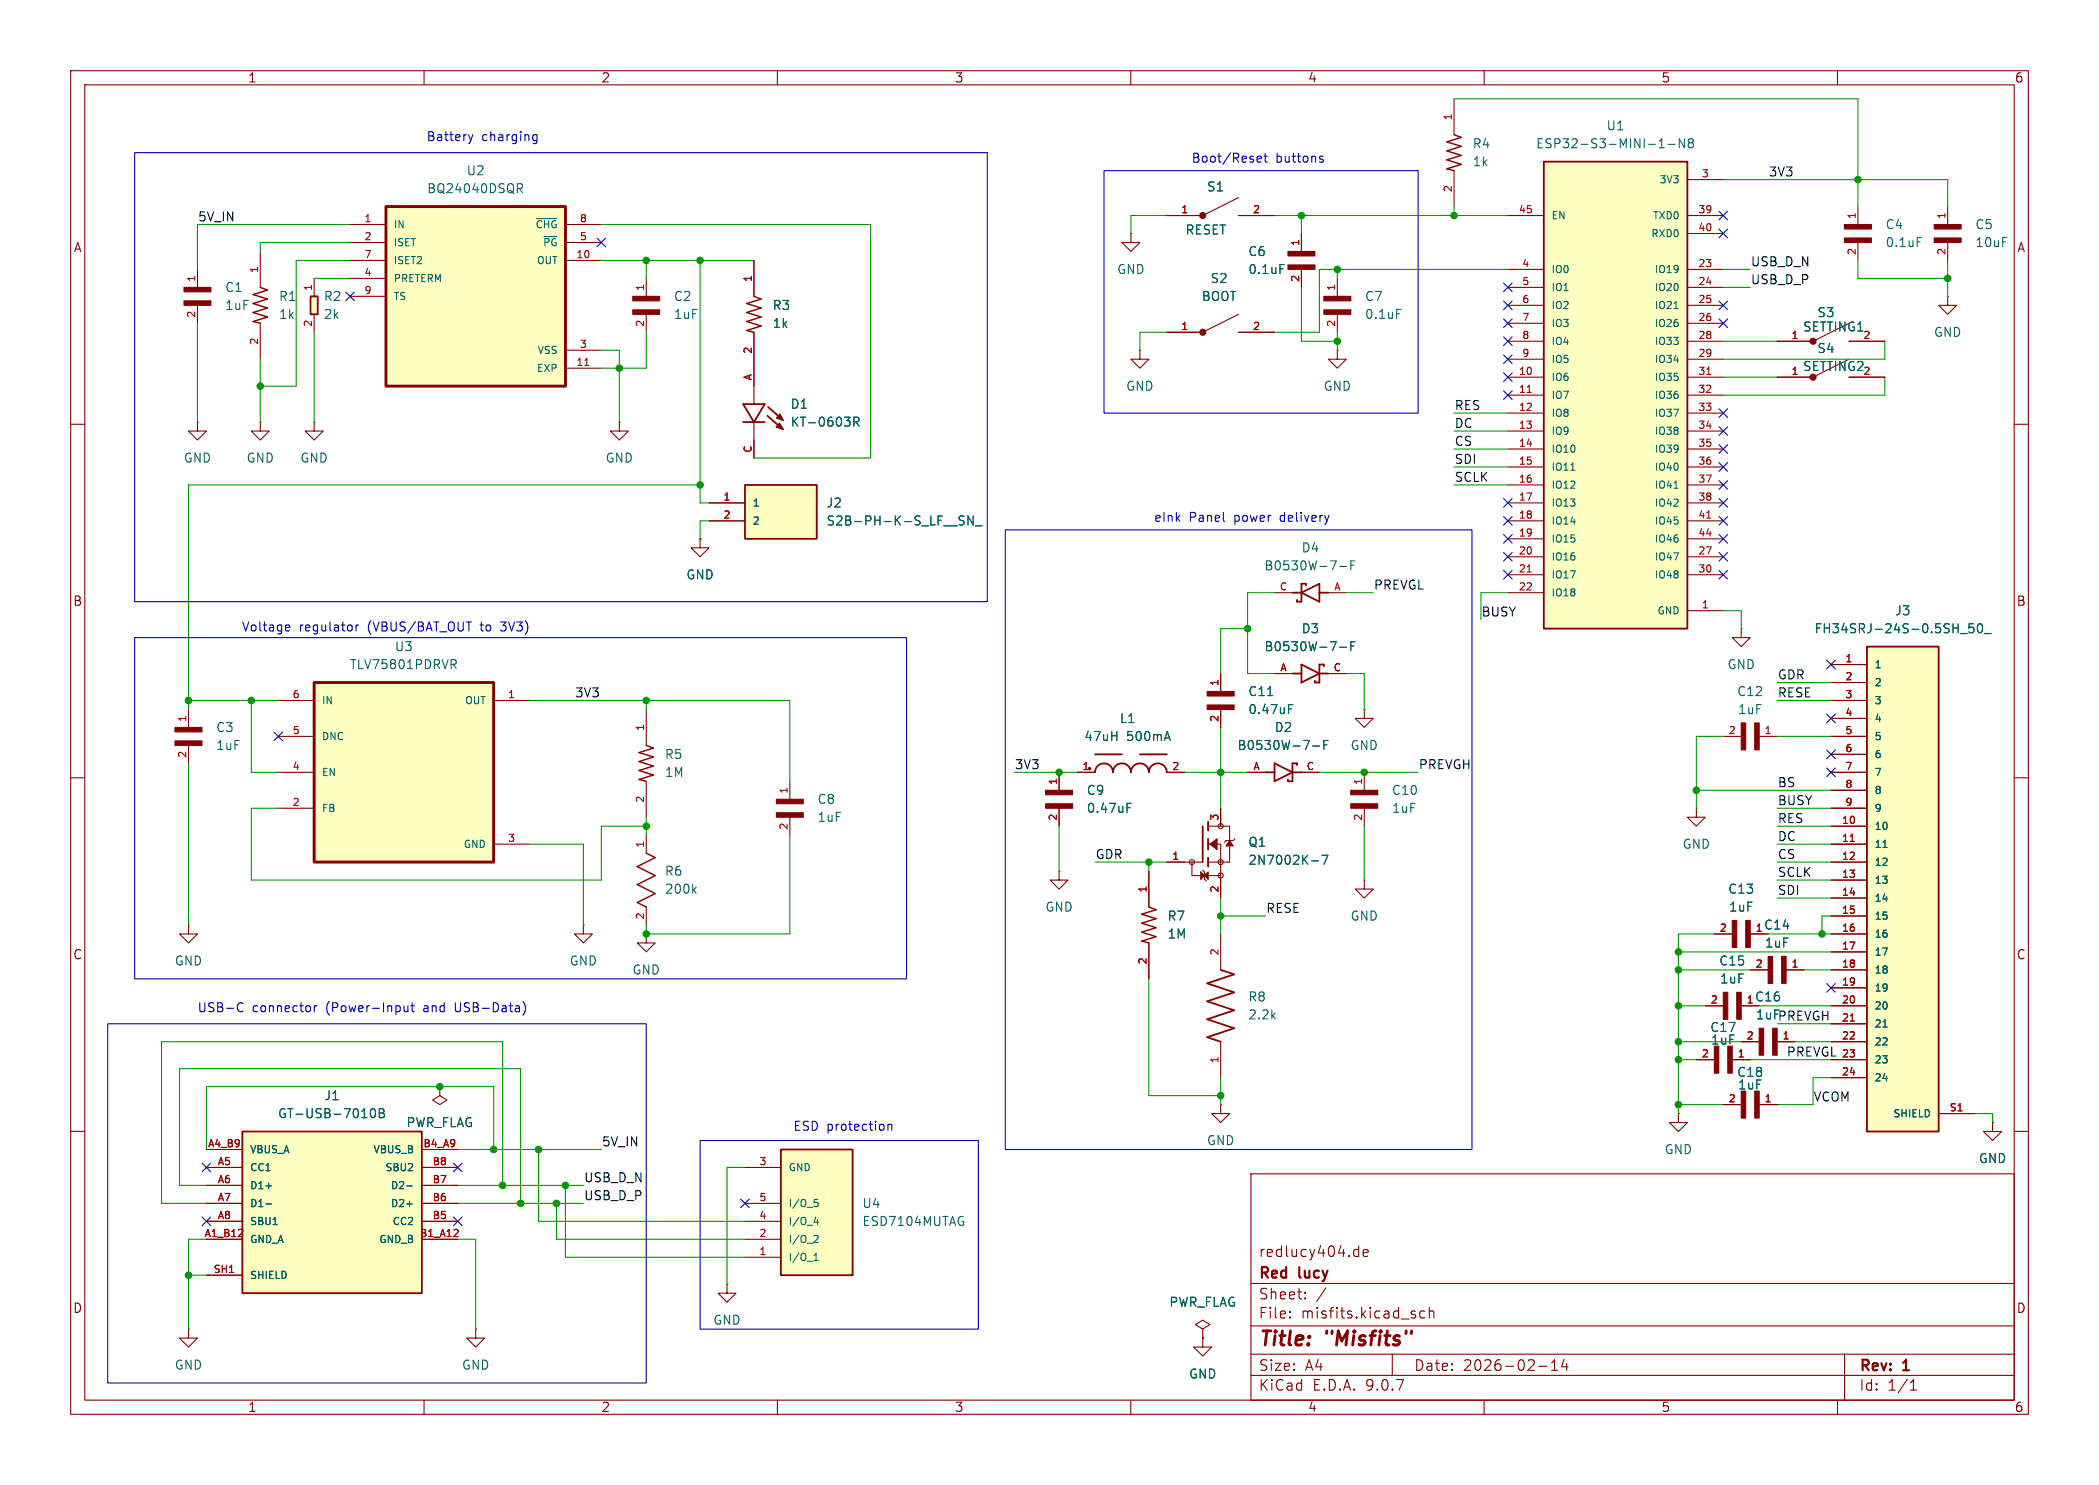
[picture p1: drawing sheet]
<svg xmlns="http://www.w3.org/2000/svg" width="297mm" height="210mm" viewBox="0 0 297 210" stroke-linecap="round" stroke-linejoin="round" font-family="sans-serif">
<g fill="none" stroke="#840000" stroke-width=".15">
<path d="M10 10h277v190h-277zM12 12h273v186h-273zM60 10v2M110 10v2M160 10v2M210 10v2M260 10v2M160 33v1.3h1.3l-1.3 1.3-1.3-1.3h1.3M160 33h.1M175.3 27.9l-5.1 2.6h-5.1M175.3 30.5h5M161.3 49.5v1.3h1.3l-1.3 1.3-1.3-1.3h1.3"/>
<path d="M161.3 49.5h.1M175.3 44.5l-5.1 2.5h-5.1M175.3 47h5M10 60h2M99.1 76.2v1.3h1.2l-1.2 1.2-1.3-1.2h1.3M99.1 76.2h.1M285 60h2M10 110h2M26.7 100.3v2.6M26.7 105.4v2.6M111.8 110.5v2.5M111.8 115.6v2.5"/>
<path d="M285 110h2M26.7 130.8v1.3h1.2l-1.2 1.3-1.3-1.3h1.3M26.7 130.8h.1M91.4 132.1v1.3h1.3l-1.3 1.2-1.2-1.2h1.2M91.4 132.1h.1M10 160h2M177 166h108v32h-108zM191.7 177.6l.1 .1 .4-.1M191.7 176.8l.1-.1 .4 .1M192.2 176.2v1.5M192.9 177.2l.7-.1-.1-.3-.4-.1-.2 .2 .1 .7 .1 .1 .4-.1M285 160h2"/>
<path d="M60 198v2M110 198v2M160 198v2M177 194.5h108M177 191.5h108M177 187.5h108M177 181.5h108M182.5 186.3h.1l-.1 .1M182.5 186.3v.1M182.5 185.5v.1M182.5 185.5h.1l-.1 .1M184.7 183.6v.1"/>
<path d="M184.7 183.6h-.1l.1 .1M184.7 182.8v.1M184.7 182.8h-.1l.1 .1M187.6 182.1l-1.3 2M197 191.5v3M201.6 185.5l-.4-.1-.3 .3v.4l.1 .2 .2 .1 .4-.1M202.2 185.5a.37 .37 0 0 1 .7 .1v.8M202.2 184.9v1.5M210 198v2M217.7 193.2h1.2M219.5 193.8h.9M219.5 192.7l.5-.4v1.5"/>
<path d="M221.3 192.2l-.3 1.1h.9M221.7 192.8v1M260 198v2M261 191.5v6.5M270.3 196.6h.9M270.3 195.5l.4-.4v1.5"/>
</g>
<g fill="#840000" stroke="#840000" stroke-width=".15">
<path d="M109.9 113h3.8v.7h-3.8z"/>
<path d="M109.9 114.9h3.8v.7h-3.8z"/>
<path d="M24.8 102.9h3.8v.6h-3.8z"/>
<path d="M24.8 104.8h3.8v.6h-3.8z"/>
</g>
<g fill="none" stroke="#840000" stroke-width=".51">
<circle cx="170.2" cy="30.5" r=".25"/>
<circle cx="170.2" cy="47" r=".25"/>
</g>
<path d="M44.4 96.5h25.4v25.4h-25.4z" fill="#ffffc2"/>
<path d="M44.4 96.5h25.4v25.4h-25.4z" fill="none" stroke="#840000" stroke-width=".41"/>
<g fill="none" stroke="#840000" stroke-width=".15">
<path d="M189.2 39.4v2.5M189.2 44.5v2.5M39.4 99.1h5M69.8 99.1h5.1M39.4 104.1h5M39.4 109.2h5M39.4 114.3h5M69.8 119.4h5.1M91.4 100.3v5.1M91.4 110.5v5.1M91.4 118.1v2.6M82.5 130.8v1.3h1.3l-1.3 1.3-1.2-1.3h1.2"/>
<path d="M82.5 130.8h.1M91.4 128.3v2.5"/>
</g>
<path d="M197.6 43.8h.6M63.8 93.3h.5l.3 .2-.2 .4-.6 .1M64.1 94l.5 .6M98.1 125.8l.4 .5M98.5 125.5l-.5 .4" fill="none" stroke="#006464" stroke-width=".15"/>
<path d="M91.4 105.4l1.1 .4-2.1 .6 2.1 .7-2.1 .6 2.1 .6-2.1 .7 2.1 .6-2.1 .6 1 .3M91.4 120.7l1.3 .6-2.5 1.3 2.5 1.2-2.5 1.3 2.5 1.3-2.5 1.2 1.2 .7" fill="none" stroke="#840000" stroke-width=".2"/>
<g fill="#840000" stroke="#840000" stroke-width=".15">
<path d="M187.3 41.9h3.8v.6h-3.8z"/>
<path d="M187.3 43.8h3.8v.6h-3.8z"/>
</g>
<path d="M218.4 22.9h20.4v66h-20.4z" fill="#ffffc2"/>
<path d="M218.4 22.9h20.4v66h-20.4z" fill="none" stroke="#840000" stroke-width=".25"/>
<g fill="none" stroke="#840000" stroke-width=".15">
<path d="M213.4 30.5h5M213.4 38.1h5M238.8 30.5h5M238.8 38.1h5M238.8 25.4h5M238.8 33h5M213.4 40.6h5M213.4 43.2h5M213.4 45.7h5M213.4 48.3h5M213.4 50.8h5M213.4 53.3h5"/>
<path d="M213.4 55.9h5M213.4 58.4h5M238.8 40.6h5M238.8 43.2h5M238.8 45.7h5M238.8 48.3h5M238.8 50.8h5M238.8 53.3h5M238.8 55.9h5M238.8 58.4h5M213.4 61h5M213.4 63.5h5"/>
<path d="M213.4 66h5M213.4 68.6h5M213.4 71.1h5M213.4 73.7h5M213.4 76.2h5M213.4 78.7h5M238.8 61h5M238.8 63.5h5M238.8 66h5M238.8 68.6h5M238.8 71.1h5M238.8 73.7h5"/>
<path d="M238.8 76.2h5M238.8 78.7h5M213.4 81.3h5M213.4 83.8h5M238.8 81.3h5M238.8 86.4h5M281.9 158.8v1.2h1.3l-1.3 1.3-1.2-1.3h1.2M281.9 158.8h.1"/>
</g>
<path d="M216.1 55.5h.6M241.5 53h.6M241.5 73.3h.6M216.1 80.9h.6" fill="none" stroke="#a90000" stroke-width=".15"/>
<path d="M234.8 20l.3-.4v1.3M238.3 19.6v1.3l-.7-1.3v1.3M234.8 20.9h.7M236 20.4h1M239.1 20.2l-.2 .2v.4l.2 .1 .4-.1 .1-.1v-.3l-.2-.2M239.1 20.2l-.2-.3 .2-.3h.3l.2 .3-.2 .3M239.1 20.2h.3M236.9 43.6h.6M222.3 66.5h.5M236.9 69h.6" fill="none" stroke="#006464" stroke-width=".15"/>
<path d="M264.2 91.4h10.1v68.6h-10.1z" fill="#ffffc2"/>
<path d="M264.2 91.4h10.1v68.6h-10.1z" fill="none" stroke="#840000" stroke-width=".25"/>
<g fill="none" stroke="#840000" stroke-width=".15">
<path d="M259.1 94h5.1M259.1 96.5h5.1M259.1 99.1h5.1M243.8 104.1h2.6M248.9 104.1h2.6M259.1 101.6h5.1M259.1 104.1h5.1M259.1 106.7h5.1M259.1 109.2h5.1M259.1 111.8h5.1M259.1 114.3h5.1M259.1 116.8h5.1"/>
<path d="M259.1 119.4h5.1M259.1 121.9h5.1M259.1 124.5h5.1M259.1 127h5.1M259.1 129.5h5.1M259.1 132.1h5.1M259.1 134.6h5.1M259.1 137.2h5.1M259.1 139.7h5.1M62.2 153.7v1.2l1 .7-1 .6-1-.6 1-.7M62.2 153.7h.1M259.1 142.2h5.1"/>
<path d="M259.1 144.8h5.1M259.1 147.3h5.1M259.1 149.9h5.1M259.1 152.4h5.1M274.3 157.5h5.1M26.7 188v1.2h1.2l-1.2 1.3-1.3-1.3h1.3M26.7 188h.1M67.3 188v1.2h1.3l-1.3 1.3-1.3-1.3h1.3M67.3 188h.1"/>
</g>
<path d="M277.4 89.6h.9M279.2 88.2h-.6v.6l.2-.1 .4 .1 .1 .1-.1 .5-.1 .1h-.3l-.2-.1M279.9 88.3l.2-.1a.69 .69 0 0 1 .3 1.2l-.2 .1a.69 .69 0 0 1-.3-1.2zM280.8 89.6h.9M266.4 119.8h.6M266.4 145.2h.6" fill="none" stroke="#006464" stroke-width=".15"/>
<path d="M261.8 119h.6M261.8 144.4h.6" fill="none" stroke="#a90000" stroke-width=".15"/>
<g fill="#840000" stroke="#840000" stroke-width=".15">
<path d="M248.3 102.2h.6v3.8h-.6z"/>
<path d="M246.4 102.2h.6v3.8h-.6z"/>
</g>
<path d="M34.3 160h25.4v22.9h-25.4z" fill="#ffffc2"/>
<path d="M182.9 95.3h1.2M184.1 94l2.6 1.3-2.6 1.2zM186.7 95.3h1.3M187.3 94.2v-.2h-.6v2.5h-.6v-.2M179.1 109.2h1.2M180.3 108l2.6 1.2-2.6 1.3zM182.9 109.2h1.2M183.5 108.2v-.2h-.6v2.5h-.7v-.3M34.3 160h25.4v22.9h-25.4z" fill="none" stroke="#840000" stroke-width=".25"/>
<g fill="none" stroke="#840000" stroke-width=".15">
<path d="M205.7 14v5.1M205.7 24.1v5.1M262.9 29.2v2.6M262.9 34.3v2.5M275.6 29.2v2.6M275.6 34.3v2.5M261.6 45.7l-5.1 2.6h-5M261.6 48.3h5.1M261.6 50.8l-5.1 2.5h-5M261.6 53.3h5.1M275.6 41.9v1.3h1.3l-1.3 1.3-1.3-1.3h1.3M275.6 41.9h.1"/>
<path d="M180.3 95.3h2.6M188 95.3h2.5M176.5 109.2h2.6M184.1 109.2h2.6M193 100.3v1.3h1.3l-1.3 1.3-1.2-1.3h1.2M193 100.3h.1M193 109.2v2.6M193 114.3v2.5M240 114.3v1.3h1.3l-1.3 1.2-1.2-1.2h1.2M240 114.3h.1M193 124.5v1.2h1.3l-1.3 1.3-1.2-1.3h1.2M193 124.5h.1"/>
<path d="M246.4 147.3h2.5M251.5 147.3h2.5M29.2 162.6h5.1M29.2 165.1h5.1M29.2 167.6h5.1M29.2 170.2h5.1M29.2 172.7h5.1M29.2 175.3h5.1M59.7 162.6h5.1M59.7 165.1h5.1M59.7 167.6h5.1M59.7 170.2h5.1"/>
<path d="M59.7 172.7h5.1M59.7 175.3h5.1M29.2 180.3h5.1"/>
</g>
<g fill="none" stroke="#006464" stroke-width=".15">
<path d="M271.3 33.6h.6M189.6 91.5h.9M191.1 91.4h.5M191.7 90.7h-.6v1.3M185.8 105.5h.9M187.3 105.3h.4M187.9 104.7h-.6v1.3M52.5 156.9l.2-.1a.69 .69 0 0 1 .3 1.1l-.2 .2a.69 .69 0 0 1-.3-1.2zM53.7 156.8h.4l.2 .1v.3l-.2 .2a.34 .34 0 0 1 .3 .3 .34 .34 0 0 1-.2 .4h-.5zM53.7 157.4h.4M37.6 167.7h.8M37.6 170.3h.8"/>
<path d="M38.6 173.2h.6M57.6 167.7h.7M57.6 170.3h.7"/>
</g>
<path d="M33.7 174.9h.6M34.3 174v.3M64.2 174.9h.6M64.8 174v.3" fill="none" stroke="#a90000" stroke-width=".15"/>
<g fill="#840000" stroke="#840000" stroke-width=".15">
<path d="M250.8 145.4h.7v3.8h-.7z"/>
<path d="M248.9 145.4h.7v3.8h-.7z"/>
<path d="M273.7 31.8h3.8v.6h-3.8z"/>
<path d="M273.7 33.7h3.8v.6h-3.8z"/>
<path d="M261 31.8h3.8v.6h-3.8z"/>
<path d="M261 33.7h3.8v.6h-3.8z"/>
<path d="M191.1 111.8h3.8v.6h-3.8z"/>
<path d="M191.1 113.7h3.8v.6h-3.8z"/>
</g>
<path d="M205.7 19.1l1.1 .3-2.1 .7 2.1 .6-2.1 .6 2.1 .7-2.1 .6 2.1 .6-2.1 .7 1 .2" fill="none" stroke="#840000" stroke-width=".2"/>
<g fill="none" stroke="#840000" stroke-width=".51">
<circle cx="256.5" cy="53.3" r=".25"/>
<circle cx="256.5" cy="48.3" r=".25"/>
</g>
<path d="M54.6 29.2h25.4v25.4h-25.4z" fill="#ffffc2"/>
<path d="M54.6 29.2h25.4v25.4h-25.4z" fill="none" stroke="#840000" stroke-width=".41"/>
<g fill="none" stroke="#840000" stroke-width=".15">
<path d="M49.5 31.8h5.1M49.5 34.3h5.1M49.5 36.8h5.1M49.5 39.4h5.1M80 31.8h5.1M80 34.3h5.1M80 36.8h5.1M49.5 41.9h5.1M80 49.5h5.1M80 52.1h5.1M240 149.9h2.6M241.3 142.2h2.5"/>
<path d="M243.8 156.2h2.6M245.1 149.9h2.5M246.4 142.2h2.5M248.9 156.2h2.6M102.9 181.6v1.3h1.2l-1.2 1.3-1.3-1.3h1.3M102.9 181.6h.1M170.2 188l1-.7-1-.6-1 .6 1 .7v1.2M170.2 189.2h.1M170.2 189.2v1.3h1.2l-1.2 1.3-1.3-1.3h1.3"/>
</g>
<path d="M73.2 26h.5l.2 .2-.1 .4h-.6M73.5 26.6l.4 .6M75.9 30.9h2.9M77 33.5h1.8" fill="none" stroke="#006464" stroke-width=".15"/>
<path d="M82.7 51.7h.6" fill="none" stroke="#a90000" stroke-width=".15"/>
<g fill="#840000" stroke="#840000" stroke-width=".15">
<path d="M248.3 154.3h.6v3.8h-.6z"/>
<path d="M246.4 154.3h.6v3.8h-.6z"/>
<path d="M245.7 140.3h.7v3.8h-.7z"/>
<path d="M243.8 140.3h.7v3.8h-.7z"/>
<path d="M244.5 148h.6v3.8h-.6z"/>
<path d="M242.6 148h.6v3.8h-.6z"/>
</g>
<path d="M110.5 162.6h10.1v17.7h-10.1z" fill="#ffffc2"/>
<path d="M110.5 162.6h10.1v17.7h-10.1z" fill="none" stroke="#840000" stroke-width=".25"/>
<g fill="none" stroke="#840000" stroke-width=".15">
<path d="M184.1 33v2.6M184.1 38.1v2.5M36.8 59.7v1.3h1.3l-1.3 1.2-1.2-1.2h1.2M36.8 59.7h.1M44.4 59.7v1.3h1.3l-1.3 1.2-1.2-1.2h1.2M44.4 59.7h.1M189.2 49.5v1.3h1.3l-1.3 1.3-1.2-1.3h1.2M189.2 49.5h.1M149.9 109.2v2.6M149.9 114.3v2.5M242.6 132.1h2.5M247.6 137.2h2.6"/>
<path d="M247.6 132.1h2.6M252.7 137.2h2.6M237.5 157.5v1.3h1.3l-1.3 1.2-1.3-1.2h1.3M237.5 157.5h.1M105.4 177.8h5.1M105.4 175.3h5.1M105.4 172.7h5.1M105.4 170.2h5.1M105.4 165.1h5.1"/>
</g>
<path d="M181.1 37.4h.6M159.5 114.2h.4M159.5 113.6h.6M115.2 178.3h.6M115.2 177.5l.3-.3v1.1M115.2 169.6h.5M115.3 174.7l.4 .1 .1 .2-.7 .7h.7M115.3 170h.3l.2 .2-.1 .4h-.4M115.4 172.1l-.2 .7h.6M115.7 172.5v.7" fill="none" stroke="#006464" stroke-width=".15"/>
<g fill="#840000" stroke="#840000" stroke-width=".15">
<path d="M182.2 35.6h3.9v.6h-3.9z"/>
<path d="M182.2 37.5h3.9v.6h-3.9z"/>
<path d="M148 111.8h3.8v.6h-3.8z"/>
<path d="M148 113.7h3.8v.6h-3.8z"/>
<path d="M252.1 135.3h.6v3.8h-.6z"/>
<path d="M250.2 135.3h.6v3.8h-.6z"/>
<path d="M247 130.2h.6v3.8h-.6z"/>
<path d="M245.1 130.2h.6v3.8h-.6z"/>
</g>
<path d="M105.4 68.6h10.2v7.6h-10.2z" fill="#ffffc2"/>
<path d="M105.2 57.2h3l-1.5 2.5zM105.2 59.7h3M108.6 58.8l2 1.8M108.7 57.6l2 1.7M105.4 68.6h10.2v7.6h-10.2z" fill="none" stroke="#840000" stroke-width=".25"/>
<g fill="none" stroke="#840000" stroke-width=".15">
<path d="M27.9 38.1v2.5M91.4 39.4v2.5M106.7 36.8v5.1M27.9 59.7v1.3h1.3l-1.3 1.2-1.2-1.2h1.2M27.9 59.7h.1M27.9 43.2v2.5M87.6 59.7v1.3h1.3l-1.3 1.2-1.2-1.2h1.2M87.6 59.7h.1M91.4 44.5v2.5M106.7 47v10.2M106.7 59.7v5.1M100.3 71.1h5.1"/>
<path d="M100.3 73.7h5.1M162.6 123.2v5.1M162.6 133.4v5M172.7 156.2v1.3h1.3l-1.3 1.3-1.3-1.3h1.3M172.7 156.2h.1"/>
</g>
<path d="M120.8 59.7l.6-.1 .1-.2v-.3l-.2-.1h-.5v1.3M121.1 59.7l.4 .6M135.8 73.5l.5 .2 .1 .3-.2 .2h-.5M135.8 73h.6M137.7 73v1.2l-.7-1.2v1.2M138 74.4h1" fill="none" stroke="#006464" stroke-width=".15"/>
<g fill="#840000" stroke="#840000" stroke-width=".15">
<path d="M26 40.6h3.8v.7h-3.8z"/>
<path d="M26 42.5h3.8v.7h-3.8z"/>
<path d="M110.4 58.5l.5 1-1-.4z"/>
<path d="M110.3 59.8l.6 1-1.1-.4z"/>
<path d="M89.5 41.9h3.8v.6h-3.8z"/>
<path d="M89.5 43.8h3.8v.6h-3.8z"/>
</g>
<path d="M106.7 41.9l1 .4-2 .6 2 .7-2 .6 2 .6-2 .7 2 .6-2 .6 1 .3M162.6 128.3l1 .4-2.1 .6 2.1 .6-2.1 .7 2.1 .6-2.1 .6 2.1 .7-2.1 .6 1.1 .3" fill="none" stroke="#840000" stroke-width=".2"/>
<path d="M43.9 41.9h1.1v2.6h-1.1z" fill="#ffffc2"/>
<g fill="none" stroke="#840000" stroke-width=".25">
<path d="M43.9 41.9h1.1v2.6h-1.1zM182.9 83.8h1.2M184.1 83.8l2.6-1.2v2.5zM184.8 82.8v-.2h-.7v2.5h-.6v-.3M186.7 83.8h1.3M154.9 109.2a1.27 1.27 0 0 1 1.3-1.2 1.27 1.27 0 0 1 1.3 1.2 1.27 1.27 0 0 1 1.2-1.2 1.27 1.27 0 0 1 1.3 1.2 1.27 1.27 0 0 1 1.3-1.2 1.27 1.27 0 0 1 1.3 1.2 1.27 1.27 0 0 1 1.2-1.2 1.27 1.27 0 0 1 1.3 1.2M154.9 106.7h3.8M161.3 106.7h3.8M170.2 116.8v5.1M170.9 116.2v1.3M170.9 118.6v1.5M170.9 121.3v1.3"/>
<path d="M172.7 137.2l1.9 .6-3.8 1.3 3.8 1.2-3.8 1.3 3.8 1.3-3.8 1.2 3.8 1.3-3.8 1.3 1.9 .6"/>
<circle cx="154.2" cy="108.7" r=".13"/>
</g>
<g fill="none" stroke="#840000" stroke-width=".15">
<path d="M36.8 35.6v5M44.4 39.4v2.5M106.7 36.8v5.1M165.1 30.5h5.1M175.3 30.5h5M184.1 33v2.6M184.1 38.1v2.5M36.8 45.7v5.1M44.4 44.5v2.5M106.7 47v7.6M165.1 47h5.1M175.3 47h5"/>
<path d="M251.5 48.3h5M251.5 53.3h5M261.6 48.3h5.1M261.6 53.3h5.1M99.1 76.2h.1M100.3 71.1h5.1M100.3 73.7h5.1M106.7 62.2v2.6M172.7 95.3v2.5M180.3 83.8h2.6M180.3 95.3h2.6M188 83.8h2.5"/>
<path d="M188 95.3h2.5M246.4 88.9v1.3h1.2l-1.2 1.2-1.3-1.2h1.3M246.4 88.9h.1M259.1 94h5.1M259.1 96.5h5.1M259.1 99.1h5.1M149.9 109.2v2.6M149.9 114.3v2.5M152.4 109.2h2.5M165.1 109.2h2.5M170.9 116.8h3.1v5.1h-3.1M170.9 119.4h1.8v7.6"/>
<path d="M172.7 100.3v2.6M172.7 114.3v2.5M174.8 118.6l-.3 .3h-1l-.3 .2M176.5 109.2h2.6M184.1 109.2h2.6M259.1 116.8h5.1M259.1 119.4h5.1M259.1 109.2h5.1M259.1 101.6h5.1M259.1 104.1h5.1M259.1 106.7h5.1M259.1 111.8h5.1"/>
<path d="M259.1 114.3h5.1M149.9 123.2v1.3h1.2l-1.2 1.2-1.3-1.2h1.3M149.9 123.2h.1M162.6 123.2v5.1M162.6 133.4v5M165.1 121.9h5.1M168.7 121.9v1.9h4M169.9 123.3v1M169.9 123.3l.3 .5M169.9 124.3l1-1v1M169.9 123.3l1 1M170.2 123.8l-.3 .3 .5-.3"/>
<path d="M170.2 123.8l-.3 .5M170.2 123.1l.2 .2v1l.3 .3M170.7 123.6l.2 .5-1-.5 .3 .2M170.7 123.6h.2l-.2 .2M170.7 123.6v.2M170.7 123.8l.2 .5M172.7 132.1v5.1M242.6 132.1h2.5M247.6 132.1h2.6M247.6 137.2h2.6M252.7 137.2h2.6M259.1 121.9h5.1"/>
<path d="M259.1 132.1h5.1M259.1 137.2h5.1M259.1 124.5h5.1M259.1 127h5.1M259.1 129.5h5.1M259.1 134.6h5.1M259.1 139.7h5.1M62.2 153.7h.1M172.7 147.3v5.1M240 149.9h2.6M241.3 142.2h2.5M243.8 156.2h2.6"/>
<path d="M245.1 149.9h2.5M246.4 142.2h2.5M246.4 147.3h2.5M248.9 156.2h2.6M251.5 147.3h2.5M259.1 142.2h5.1M259.1 144.8h5.1M259.1 147.3h5.1M259.1 149.9h5.1M259.1 152.4h5.1M274.3 157.5h5.1M281.9 158.8h.1"/>
<path d="M29.2 162.6h5.1M29.2 165.1h5.1M29.2 167.6h5.1M29.2 170.2h5.1M29.2 172.7h5.1M29.2 175.3h5.1M59.7 162.6h5.1M59.7 165.1h5.1M59.7 167.6h5.1M59.7 170.2h5.1M59.7 172.7h5.1M59.7 175.3h5.1"/>
<path d="M29.2 180.3h5.1M170.2 189.2h.1"/>
<circle cx="172.7" cy="116.8" r=".36"/>
<circle cx="168.7" cy="121.9" r=".36"/>
<circle cx="172.7" cy="121.9" r=".36"/>
<circle cx="172.7" cy="123.8" r=".36"/>
</g>
<g fill="#840000" stroke="#840000" stroke-width=".15">
<path d="M171.2 119.4l1-.8v1.5z"/>
<path d="M174 118.9l.5 .7h-1z"/>
<path d="M170.8 97.8h3.8v.6h-3.8z"/>
<path d="M170.8 99.7h3.8v.6h-3.8z"/>
</g>
<g fill="none" stroke="#006464" stroke-width=".15">
<path d="M181.1 37.4h.6M120.8 59.7l.6-.1 .1-.2v-.3l-.2-.1h-.5v1.3M121.1 59.7l.4 .6M135.8 73.5l.5 .2 .1 .3-.2 .2h-.5M135.8 73h.6M137.7 73v1.2l-.7-1.2v1.2M138 74.4h1M191.1 79.9h.5M191.7 79.3h-.6v1.3M179.4 98.4h.7M182.3 99.6h.6M189.6 80.1h.9"/>
<path d="M189.6 91.5h.9M191.1 91.4h.5M191.7 90.7h-.6v1.3M277.4 89.6h.9M279.2 88.2h-.6v.6l.2-.1 .4 .1 .1 .1-.1 .5-.1 .1h-.3l-.2-.1M279.9 88.3l.2-.1a.69 .69 0 0 1 .3 1.2l-.2 .1a.69 .69 0 0 1-.3-1.2zM280.8 89.6h.9M159.5 114.2h.4M159.5 113.6h.6M182.3 100.2h.4M185.8 105.5h.9M187.3 105.3h.4"/>
<path d="M187.9 104.7h-.6v1.3M266.4 119.8h.6M185.6 121.7h1M187 121h.9l-.6 1.2M52.5 156.9l.2-.1a.69 .69 0 0 1 .3 1.1l-.2 .2a.69 .69 0 0 1-.3-1.2zM53.7 156.8h.4l.2 .1v.3l-.2 .2a.34 .34 0 0 1 .3 .3 .34 .34 0 0 1-.2 .4h-.5zM53.7 157.4h.4M266.4 145.2h.6M37.6 167.7h.8M37.6 170.3h.8M38.6 173.2h.6M57.6 167.7h.7"/>
<path d="M57.6 170.3h.7"/>
</g>
<path d="M36.8 40.6l1 .4-2 .7 2 .6-2 .6 2 .7-2 .6 2 .6-2 .7 1 .2" fill="none" stroke="#840000" stroke-width=".2"/>
<g fill="none" stroke="#009600" stroke-width=".15">
<path d="M205.7 14h57.2v15.2M44.4 39.4h5.1M49.5 36.8h-7.6v17.8h-5.1M49.5 31.8h-21.6v6.3M49.5 34.3h-12.7v1.3M85.1 36.8h21.6M85.1 31.8h38.1v33h-16.5M91.4 36.8v2.6M99.1 36.8v34.3h1.2M165.1 30.5h-5.1v2.5M180.3 30.5h33.1M184.1 30.5v2.5"/>
<path d="M189.2 38.1v1.3M205.7 29.2v1.3M213.4 38.1h-26.7v8.9h-6.4M243.8 25.4h31.8v3.8M243.8 38.1h3.8M262.9 36.8v2.6h12.7M275.6 36.8v5.1M27.9 45.7v14M36.8 50.8v8.9M44.4 47v12.7M85.1 49.5h2.5v10.2M91.4 47v5.1h-6.3"/>
<path d="M165.1 47h-3.8v2.5M184.1 40.6v7.7h5.1M189.2 47v2.5M205.7 58.4h7.7M243.8 48.3h7.7M243.8 40.6h3.8M243.8 53.3h7.7M266.7 48.3v2.5h-22.9M266.7 53.3v2.6h-22.9M99.1 68.6h-72.4v31.7M100.3 73.7h-1.2v2.5M205.7 68.6h7.7"/>
<path d="M205.7 66h7.7M205.7 61h7.7M205.7 63.5h7.7M26.7 99.1h12.7M35.6 99.1v10.1h3.8M74.9 99.1h36.9v11.4M91.4 99.1v1.2M176.5 88.9h-3.8v6.4M180.3 83.8h-3.8v11.5h3.8M190.5 95.3h2.5v5M190.5 83.8h3.8M213.4 83.8h-3.9v3.8"/>
<path d="M243.8 86.4h2.6v2.5M251.5 99.1h7.6M251.5 96.5h7.6M26.7 108v22.8M39.4 114.3h-3.8v10.2h49.5v-7.7h6.3M74.9 119.4h7.6v11.4M91.4 115.6v2.5M111.8 118.1v14h-20.4v-1.3M143.5 109.2h8.9M149.9 116.8v6.4M167.6 109.2h8.9M172.7 102.9v11.4"/>
<path d="M186.7 109.2h14M193 116.8v7.7M240 111.8h19.1M243.8 104.1h-3.8v10.2M251.5 114.3h7.6M251.5 116.8h7.6M251.5 119.4h7.6M251.5 104.1h7.6M154.9 121.9h10.2M162.6 138.4v16.5h10.1M162.6 121.9v1.3M172.7 127v5.1"/>
<path d="M172.7 129.5h6.4M237.5 137.2h10.1M237.5 134.6h21.6M242.6 132.1h-5.1v25.4M250.2 132.1h8.9M251.5 124.5h7.6M251.5 121.9h7.6M251.5 127h7.6M255.3 137.2h3.8M259.1 129.5h-1.3v2.6M172.7 152.4v3.8M237.5 147.3h8.9"/>
<path d="M237.5 142.2h3.8M237.5 149.9h2.5M237.5 156.2h6.3M247.6 149.9h11.5M248.9 142.2h10.2M251.5 144.8h7.6M254 147.3h5.1M259.1 152.4h-2.6v3.8h-5M279.4 157.5h2.5v1.3M29.2 167.6h-3.8v-16.5h48.3v19.1M29.2 175.3h-2.5v12.7M29.2 162.6v-8.9h40.6v8.9"/>
<path d="M64.8 170.2h17.7M64.8 162.6h20.3M64.8 167.6h17.7M64.8 175.3h2.5v12.7M71.1 167.6v-20.3h-48.2v22.9h6.3M76.2 162.6v10.1h29.2M78.7 170.2v5.1h26.7M80 167.6v10.2h25.4M105.4 165.1h-2.5v16.5M26.7 180.3h2.5"/>
</g>
<g fill="none" stroke="#000084" stroke-width=".15">
<path d="M84.5 33.7l1.2 1.2M85.7 33.7l-1.2 1.2M243.2 29.9l1.2 1.2M243.2 32.4l1.2 1.2M244.4 29.9l-1.2 1.2M244.4 32.4l-1.2 1.2M48.9 41.3l1.2 1.2M50.1 41.3l-1.2 1.2M212.8 40l1.2 1.2M212.8 47.7l1.2 1.2M212.8 45.1l1.2 1.2M212.8 42.6l1.2 1.2"/>
<path d="M212.8 55.3l1.2 1.2M212.8 50.2l1.2 1.2M212.8 52.7l1.2 1.2M214 40l-1.2 1.2M214 47.7l-1.2 1.2M214 45.1l-1.2 1.2M214 42.6l-1.2 1.2M214 55.3l-1.2 1.2M214 50.2l-1.2 1.2M214 52.7l-1.2 1.2M243.2 42.6l1.2 1.2M243.2 45.1l1.2 1.2"/>
<path d="M243.2 57.8l1.2 1.2M244.4 45.1l-1.2 1.2M244.4 42.6l-1.2 1.2M244.4 57.8l-1.2 1.2M212.8 75.6l1.2 1.2M212.8 78.1l1.2 1.2M212.8 73.1l1.2 1.2M212.8 70.5l1.2 1.2M214 75.6l-1.2 1.2M214 73.1l-1.2 1.2M214 78.1l-1.2 1.2M214 70.5l-1.2 1.2"/>
<path d="M243.2 75.6l1.2 1.2M243.2 78.1l1.2 1.2M243.2 70.5l1.2 1.2M243.2 73.1l1.2 1.2M243.2 60.4l1.2 1.2M243.2 68l1.2 1.2M243.2 65.4l1.2 1.2M243.2 62.9l1.2 1.2M244.4 75.6l-1.2 1.2M244.4 78.1l-1.2 1.2M244.4 70.5l-1.2 1.2M244.4 73.1l-1.2 1.2"/>
<path d="M244.4 60.4l-1.2 1.2M244.4 68l-1.2 1.2M244.4 65.4l-1.2 1.2M244.4 62.9l-1.2 1.2M212.8 80.7l1.2 1.2M214 80.7l-1.2 1.2M243.2 80.7l1.2 1.2M244.4 80.7l-1.2 1.2M258.5 93.4l1.2 1.2M259.7 93.4l-1.2 1.2M38.8 103.5l1.2 1.2M40 103.5l-1.2 1.2"/>
<path d="M258.5 106.1l1.2 1.2M258.5 108.6l1.2 1.2M258.5 101l1.2 1.2M259.7 106.1l-1.2 1.2M259.7 108.6l-1.2 1.2M259.7 101l-1.2 1.2M258.5 139.1l1.2 1.2M259.7 139.1l-1.2 1.2M28.6 172.1l1.2 1.2M28.6 164.5l1.2 1.2M29.8 172.1l-1.2 1.2M29.8 164.5l-1.2 1.2"/>
<path d="M64.2 172.1l1.2 1.2M64.2 164.5l1.2 1.2M65.4 172.1l-1.2 1.2M65.4 164.5l-1.2 1.2M104.8 169.6l1.2 1.2M106 169.6l-1.2 1.2"/>
</g>
<g fill="none" stroke="#0000c2" stroke-width=".15">
<path d="M66.3 19l.3 .9M66.6 19.9l-.2 .4M66.9 19l-.3 .9M75.4 19.8l.2 .1 .4-.1M76 19v1.1l-.3 .2h-.3M76 19.1l-.4-.1-.2 .2M19 21.6h120.7v63.5h-120.7zM156.2 24.1h44.5v34.3h-44.5zM177.9 22.5l.6-.1-.1-.3h-.3l-.2 .2v.6h.5M178.8 22.1h.5M179 21.7v1.1l.1 .1h.2M186.8 22.5h.3l.1 .2v.2h-.4"/>
<path d="M186.8 22.1h.4M142.2 74.9h66.1v87.7h-66.1zM173.2 73.7h.1M19 90.2h109.3v48.2h-109.3zM40.6 88.4h.3l.1 .3-.6 .1M40.9 89.2h-.3M50.4 88.4v.8M50.7 88.4h-.2l-.1 .2M15.2 144.8h76.2v50.8h-76.2zM33.8 141.9l.3-.1 .3 .1M34.4 143l-.3 .1-.3-.1M44.5 142.2v.9"/>
<path d="M44.8 142.2l-.2 .1-.1 .2M57.2 142.2v.8l.3 .1 .2-.1M57.7 142.2v.9M58.1 142.2h.5M58.3 141.8v1.1l.1 .1 .2 .1M74 141.6a1.46 1.46 0 0 1 0 2M125.6 159v.8M125.6 159.1l.2-.1 .3 .1 .1 .7M99.1 161.3h39.3v26.7h-39.3z"/>
</g>
<path d="M261.8 119h.6M261.8 144.4h.6M33.7 174.9h.6M34.3 174v.3M64.2 174.9h.6M64.8 174v.3" fill="none" stroke="#a90000" stroke-width=".15"/>
<g fill="#009600" stroke="#009600" stroke-width=".15">
<circle cx="172.7" cy="154.9" r=".46"/>
<circle cx="149.9" cy="109.2" r=".46"/>
<circle cx="162.6" cy="121.9" r=".46"/>
<circle cx="172.7" cy="129.5" r=".46"/>
<circle cx="172.7" cy="109.2" r=".46"/>
<circle cx="257.8" cy="132.1" r=".46"/>
<circle cx="184.1" cy="30.5" r=".46"/>
<circle cx="189.2" cy="38.1" r=".46"/>
<circle cx="205.7" cy="30.5" r=".46"/>
<circle cx="189.2" cy="48.3" r=".46"/>
<circle cx="237.5" cy="156.2" r=".46"/>
<circle cx="237.5" cy="147.3" r=".46"/>
<circle cx="237.5" cy="149.9" r=".46"/>
<circle cx="237.5" cy="142.2" r=".46"/>
<circle cx="240" cy="111.8" r=".46"/>
<circle cx="237.5" cy="134.6" r=".46"/>
<circle cx="193" cy="109.2" r=".46"/>
<circle cx="237.5" cy="137.2" r=".46"/>
<circle cx="176.5" cy="88.9" r=".46"/>
<circle cx="275.6" cy="39.4" r=".46"/>
<circle cx="262.9" cy="25.4" r=".46"/>
<circle cx="80" cy="167.6" r=".46"/>
<circle cx="76.2" cy="162.6" r=".46"/>
<circle cx="73.7" cy="170.2" r=".46"/>
<circle cx="78.7" cy="170.2" r=".46"/>
<circle cx="91.4" cy="36.8" r=".46"/>
<circle cx="87.6" cy="52.1" r=".46"/>
<circle cx="99.1" cy="68.6" r=".46"/>
<circle cx="99.1" cy="36.8" r=".46"/>
<circle cx="91.4" cy="99.1" r=".46"/>
<circle cx="91.4" cy="116.8" r=".46"/>
<circle cx="91.4" cy="132.1" r=".46"/>
<circle cx="35.6" cy="99.1" r=".46"/>
<circle cx="26.7" cy="99.1" r=".46"/>
<circle cx="69.8" cy="162.6" r=".46"/>
<circle cx="62.2" cy="153.7" r=".46"/>
<circle cx="71.1" cy="167.6" r=".46"/>
<circle cx="26.7" cy="180.3" r=".46"/>
<circle cx="36.8" cy="54.6" r=".46"/>
</g>
<g font-size="2.8" fill="#840000">
<text x="178" y="190.9">Title:</text>
<text x="187.7" y="190.9">&quot;Misfits&quot;</text>
</g>
<g font-size="2.1" fill="#840000">
<text x="178" y="178">redlucy404.de</text>
<text x="178" y="184">Sheet:</text>
<text x="178" y="181.2">Red</text>
<text x="183.9" y="181.2">lucy</text>
<text x="178" y="186.7">File:</text>
<text x="184.1" y="186.7">misfits.kicad_sch</text>
<text x="178" y="196.9">KiCad</text>
<text x="178" y="194.1">Size:</text>
<text x="184.7" y="194.1">A4</text>
<text x="185.7" y="196.9">E.D.A.</text>
<text x="193.3" y="196.9">9.0.7</text>
<text x="200" y="194.1">Date:</text>
<text x="207" y="194.1">2026-02-14</text>
<text x="263" y="194.3">Rev:</text>
<text x="263" y="196.9">Id:</text>
<text x="267.1" y="196.9">1/1</text>
<text x="269.4" y="194.3">1</text>
</g>
<g font-size="1.8" fill="#840000">
<text x="35" y="11.9">1</text>
<text x="85" y="11.9">2</text>
<text x="135" y="11.9">3</text>
<text x="185" y="11.9">4</text>
<text x="235" y="11.9">5</text>
<text x="285" y="11.9">6</text>
<text x="10.3" y="35.9">A</text>
<text x="285.3" y="35.9">A</text>
<text x="10.3" y="85.9">B</text>
<text x="285.3" y="85.9">B</text>
<text x="10.3" y="135.9">C</text>
<text x="285.3" y="135.9">C</text>
<text x="10.3" y="185.9">D</text>
<text x="285.3" y="185.9">D</text>
<text x="35" y="199.9">1</text>
<text x="85" y="199.9">2</text>
<text x="135" y="199.9">3</text>
<text x="185" y="199.9">4</text>
<text x="235" y="199.9">5</text>
<text x="285" y="199.9">6</text>
</g>
<g font-size="1.8" fill="#0000c2">
<text x="60.3" y="20.2">Battery</text>
<text x="68.2" y="20.2">charging</text>
<text x="168.5" y="23.2">Boot/Reset</text>
<text x="180.5" y="23.2">buttons</text>
<text x="163.2" y="74">eInk</text>
<text x="168.2" y="74">Panel</text>
<text x="174.7" y="74">power</text>
<text x="181.4" y="74">delivery</text>
<text x="34.1" y="89.5">Voltage</text>
<text x="42.3" y="89.5">regulator</text>
<text x="52.1" y="89.5">(VBUS/BAT_OUT</text>
<text x="68.3" y="89.5">to</text>
<text x="71.3" y="89.5">3V3)</text>
<text x="27.9" y="143.4">USB-C</text>
<text x="35.7" y="143.4">connector</text>
<text x="46.2" y="143.4">(Power-Input</text>
<text x="60.2" y="143.4">and</text>
<text x="64.8" y="143.4">USB-Data)</text>
<text x="112.2" y="160.1">ESD protection</text>
</g>
<g font-size="1.8" fill="#006464">
<text x="208.3" y="21.2">R4</text>
<text x="208.3" y="23.7">1k</text>
<text x="217.2" y="21.2">ESP32-S3-MINI-1-N8</text>
<text x="227.2" y="18.6">U1</text>
<text x="60.3" y="27.5">BQ24040DSQR</text>
<text x="65.9" y="25">U2</text>
<text x="170.7" y="27.3">S1</text>
<text x="167.6" y="33.4">RESET</text>
<text x="266.7" y="32.6">C4</text>
<text x="266.7" y="35.2">0.1uF</text>
<text x="279.4" y="32.6">C5</text>
<text x="279.4" y="35.2">10uF</text>
<text x="31.8" y="41.5">C1</text>
<text x="158" y="39">GND</text>
<text x="171.2" y="40.2">S2</text>
<text x="176.5" y="36.4">C6</text>
<text x="176.5" y="39">0.1uF</text>
<text x="31.8" y="44">1uF</text>
<text x="39.4" y="42.8">R1</text>
<text x="39.4" y="45.3">1k</text>
<text x="45.7" y="42.8">R2</text>
<text x="45.7" y="45.3">2k</text>
<text x="95.3" y="42.8">C2</text>
<text x="95.3" y="45.3">1uF</text>
<text x="109.2" y="44">R3</text>
<text x="109.2" y="46.6">1k</text>
<text x="170" y="42.8">BOOT</text>
<text x="193" y="42.8">C7</text>
<text x="193" y="45.3">0.1uF</text>
<text x="255" y="47.1">SETTING1</text>
<text x="257.1" y="45.1">S3</text>
<text x="273.6" y="47.9">GND</text>
<text x="255" y="52.7">SETTING2</text>
<text x="257.1" y="50.1">S4</text>
<text x="111.8" y="58">D1</text>
<text x="159.3" y="55.5">GND</text>
<text x="187.2" y="55.5">GND</text>
<text x="25.9" y="65.6">GND</text>
<text x="34.8" y="65.6">GND</text>
<text x="42.4" y="65.6">GND</text>
<text x="85.6" y="65.6">GND</text>
<text x="111.8" y="60.6">KT-0603R</text>
<text x="116.8" y="72">J2</text>
<text x="116.8" y="74.5">S2B-PH-K-S_LF__SN_</text>
<text x="97" y="82.1">GND</text>
<text x="178.8" y="80.9">B0530W-7-F</text>
<text x="184.1" y="78.3">D4</text>
<text x="184.1" y="89.8">D3</text>
<text x="256.7" y="89.8">FH34SRJ-24S-0.5SH_50_</text>
<text x="268" y="87.2">J3</text>
<text x="49.4" y="94.8">TLV75801PDRVR</text>
<text x="55.8" y="92.3">U3</text>
<text x="178.8" y="92.3">B0530W-7-F</text>
<text x="244.3" y="94.8">GND</text>
<text x="176.5" y="101.2">0.47uF</text>
<text x="176.5" y="98.7">C11</text>
<text x="245.7" y="98.7">C12</text>
<text x="245.8" y="101.2">1uF</text>
<text x="30.5" y="103.7">C3</text>
<text x="30.5" y="106.3">1uF</text>
<text x="94" y="107.5">R5</text>
<text x="153.3" y="105">47uH</text>
<text x="158.4" y="102.5">L1</text>
<text x="159.4" y="105">500mA</text>
<text x="175" y="106.3">B0530W-7-F</text>
<text x="180.3" y="103.7">D2</text>
<text x="191" y="106.3">GND</text>
<text x="94" y="110.1">1M</text>
<text x="115.6" y="113.9">C8</text>
<text x="153.7" y="112.6">C9</text>
<text x="196.9" y="112.6">C10</text>
<text x="115.6" y="116.4">1uF</text>
<text x="153.7" y="115.2">0.47uF</text>
<text x="176.5" y="120">Q1</text>
<text x="196.9" y="115.2">1uF</text>
<text x="94" y="124.1">R6</text>
<text x="176.5" y="122.5">2N7002K-7</text>
<text x="238" y="120.2">GND</text>
<text x="94" y="126.6">200k</text>
<text x="147.8" y="129.1">GND</text>
<text x="165.1" y="130.4">R7</text>
<text x="191" y="130.4">GND</text>
<text x="244.4" y="126.6">C13</text>
<text x="244.6" y="129.1">1uF</text>
<text x="249.5" y="131.7">C14</text>
<text x="24.6" y="136.8">GND</text>
<text x="80.5" y="136.8">GND</text>
<text x="165.1" y="132.9">1M</text>
<text x="243.2" y="136.8">C15</text>
<text x="249.6" y="134.2">1uF</text>
<text x="89.4" y="138">GND</text>
<text x="176.5" y="141.8">R8</text>
<text x="243.3" y="139.3">1uF</text>
<text x="248.2" y="141.8">C16</text>
<text x="176.5" y="144.4">2.2k</text>
<text x="241.9" y="146.2">C17</text>
<text x="242" y="147.9">1uF</text>
<text x="248.4" y="144.4">1uF</text>
<text x="45.8" y="155.8">J1</text>
<text x="245.7" y="152.5">C18</text>
<text x="245.8" y="154.3">1uF</text>
<text x="39.2" y="158.3">GT-USB-7010B</text>
<text x="57.4" y="159.6">PWR_FLAG</text>
<text x="170.7" y="162.2">GND</text>
<text x="235.5" y="163.4">GND</text>
<text x="279.9" y="164.7">GND</text>
<text x="121.9" y="171">U4</text>
<text x="121.9" y="173.6">ESD7104MUTAG</text>
<text x="165.4" y="185">PWR_FLAG</text>
<text x="100.8" y="187.6">GND</text>
<text x="24.6" y="193.9">GND</text>
<text x="65.3" y="193.9">GND</text>
<text x="168.1" y="195.2">GND</text>
</g>
<g font-size="1.8" fill="#0f0f0f">
<text x="250.2" y="25.1">3V3</text>
<text x="27.9" y="31.4">5V_IN</text>
<text x="247.6" y="37.8">USB_D_N</text>
<text x="247.6" y="40.3">USB_D_P</text>
<text x="205.7" y="58.1">RES</text>
<text x="205.7" y="65.7">SDI</text>
<text x="205.7" y="60.6">DC</text>
<text x="205.7" y="63.2">CS</text>
<text x="205.7" y="68.2">SCLK</text>
<text x="194.3" y="83.5">PREVGL</text>
<text x="209.5" y="87.3">BUSY</text>
<text x="81.3" y="98.7">3V3</text>
<text x="251.5" y="96.2">GDR</text>
<text x="251.5" y="98.7">RESE</text>
<text x="143.5" y="108.9">3V3</text>
<text x="200.7" y="108.9">PREVGH</text>
<text x="251.5" y="114">BUSY</text>
<text x="251.5" y="111.4">BS</text>
<text x="251.5" y="116.5">RES</text>
<text x="251.5" y="119">DC</text>
<text x="154.9" y="121.6">GDR</text>
<text x="251.5" y="121.6">CS</text>
<text x="251.5" y="124.1">SCLK</text>
<text x="179.1" y="129.2">RESE</text>
<text x="251.5" y="126.7">SDI</text>
<text x="248.4" y="144.4">1uFPREVGH</text>
<text x="252.7" y="149.5">PREVGL</text>
<text x="256.5" y="155.9">VCOM</text>
<text x="82.5" y="167.3">USB_D_N</text>
<text x="85.1" y="162.2">5V_IN</text>
<text x="82.5" y="169.8">USB_D_P</text>
</g>
<g font-size="1.4" fill="#a90000">
<text x="205.5" y="17.1" transform="rotate(-90 205.5 17.1)">1</text>
<text x="205.5" y="27.3" transform="rotate(-90 205.5 27.3)">2</text>
<text x="240.7" y="25.1">3</text>
<text x="51.5" y="31.5">1</text>
<text x="51.5" y="34">2</text>
<text x="81.9" y="31.5">8</text>
<text x="81.9" y="34">5</text>
<text x="167" y="30.2">1</text>
<text x="177.2" y="30.2">2</text>
<text x="183.9" y="34.9" transform="rotate(-90 183.9 34.9)">1</text>
<text x="214.8" y="30.2">45</text>
<text x="240.2" y="30.2">39</text>
<text x="240.2" y="32.8">40</text>
<text x="262.6" y="31.1" transform="rotate(-90 262.6 31.1)">1</text>
<text x="275.3" y="31.1" transform="rotate(-90 275.3 31.1)">1</text>
<text x="27.7" y="40" transform="rotate(-90 27.7 40)">1</text>
<text x="36.6" y="38.7" transform="rotate(-90 36.6 38.7)">1</text>
<text x="44.2" y="41.3" transform="rotate(-90 44.2 41.3)">1</text>
<text x="51.5" y="36.6">7</text>
<text x="51.5" y="39.1">4</text>
<text x="51.5" y="41.7">9</text>
<text x="81.5" y="36.6">10</text>
<text x="91.2" y="41.3" transform="rotate(-90 91.2 41.3)">1</text>
<text x="106.4" y="40" transform="rotate(-90 106.4 40)">1</text>
<text x="183.9" y="40" transform="rotate(-90 183.9 40)">2</text>
<text x="189" y="41.3" transform="rotate(-90 189 41.3)">1</text>
<text x="215.3" y="37.8">4</text>
<text x="215.3" y="40.4">5</text>
<text x="240.2" y="37.8">23</text>
<text x="240.2" y="40.4">24</text>
<text x="262.6" y="36.2" transform="rotate(-90 262.6 36.2)">2</text>
<text x="275.3" y="36.2" transform="rotate(-90 275.3 36.2)">2</text>
<text x="27.7" y="45.1" transform="rotate(-90 27.7 45.1)">2</text>
<text x="44.2" y="46.3" transform="rotate(-90 44.2 46.3)">2</text>
<text x="91.2" y="46.3" transform="rotate(-90 91.2 46.3)">2</text>
<text x="167" y="46.7">1</text>
<text x="177.2" y="46.7">2</text>
<text x="189" y="46.3" transform="rotate(-90 189 46.3)">2</text>
<text x="215.3" y="42.9">6</text>
<text x="215.3" y="45.5">7</text>
<text x="240.2" y="42.9">25</text>
<text x="240.2" y="45.5">26</text>
<text x="36.6" y="48.9" transform="rotate(-90 36.6 48.9)">2</text>
<text x="81.5" y="51.8">11</text>
<text x="81.9" y="49.3">3</text>
<text x="106.4" y="53.9" transform="rotate(-90 106.4 53.9)">A</text>
<text x="106.4" y="50.1" transform="rotate(-90 106.4 50.1)">2</text>
<text x="214.8" y="53.1">10</text>
<text x="215.3" y="48">8</text>
<text x="215.3" y="50.5">9</text>
<text x="240.2" y="48">28</text>
<text x="240.2" y="50.5">29</text>
<text x="240.2" y="53.1">31</text>
<text x="253.4" y="48">1</text>
<text x="253.4" y="53.1">1</text>
<text x="263.5" y="48">2</text>
<text x="263.5" y="53.1">2</text>
<text x="214.8" y="55.6">11</text>
<text x="214.8" y="58.2">12</text>
<text x="240.2" y="55.6">32</text>
<text x="240.2" y="58.2">33</text>
<text x="106.4" y="64.1" transform="rotate(-90 106.4 64.1)">C</text>
<text x="214.8" y="60.7">13</text>
<text x="214.8" y="63.2">14</text>
<text x="214.8" y="65.8">15</text>
<text x="240.2" y="60.7">34</text>
<text x="240.2" y="63.2">35</text>
<text x="240.2" y="65.8">36</text>
<text x="102.3" y="70.9">1</text>
<text x="214.8" y="68.3">16</text>
<text x="214.8" y="70.9">17</text>
<text x="240.2" y="68.3">37</text>
<text x="240.2" y="70.9">38</text>
<text x="102.3" y="73.4">2</text>
<text x="214.8" y="73.4">18</text>
<text x="214.8" y="75.9">19</text>
<text x="240.2" y="73.4">41</text>
<text x="240.2" y="75.9">44</text>
<text x="181" y="83.6">C</text>
<text x="188.7" y="83.6">A</text>
<text x="214.8" y="78.5">20</text>
<text x="214.8" y="81">21</text>
<text x="214.8" y="83.6">22</text>
<text x="240.2" y="78.5">27</text>
<text x="240.2" y="81">30</text>
<text x="240.7" y="86.1">1</text>
<text x="181" y="95">A</text>
<text x="188.6" y="95">C</text>
<text x="261" y="93.7">1</text>
<text x="41.3" y="98.8">6</text>
<text x="71.8" y="98.8">1</text>
<text x="172.5" y="97.1" transform="rotate(-90 172.5 97.1)">1</text>
<text x="261" y="96.3">2</text>
<text x="261" y="98.8">3</text>
<text x="261" y="101.3">4</text>
<text x="26.4" y="107.3" transform="rotate(-90 26.4 107.3)">2</text>
<text x="26.4" y="102.2" transform="rotate(-90 26.4 102.2)">1</text>
<text x="41.3" y="103.9">5</text>
<text x="91.2" y="103.5" transform="rotate(-90 91.2 103.5)">1</text>
<text x="172.5" y="102.2" transform="rotate(-90 172.5 102.2)">2</text>
<text x="244.5" y="103.9">2</text>
<text x="249.6" y="103.9">1</text>
<text x="261" y="103.9">5</text>
<text x="261" y="106.4">6</text>
<text x="41.3" y="109">4</text>
<text x="91.2" y="113.6" transform="rotate(-90 91.2 113.6)">2</text>
<text x="111.5" y="112.4" transform="rotate(-90 111.5 112.4)">1</text>
<text x="149.6" y="111.1" transform="rotate(-90 149.6 111.1)">1</text>
<text x="153.1" y="109">1</text>
<text x="165.8" y="109">2</text>
<text x="177.2" y="109">A</text>
<text x="184.8" y="109">C</text>
<text x="192.8" y="111.1" transform="rotate(-90 192.8 111.1)">1</text>
<text x="261" y="109">7</text>
<text x="261" y="111.5">8</text>
<text x="41.3" y="114">2</text>
<text x="71.8" y="119.1">3</text>
<text x="91.2" y="120" transform="rotate(-90 91.2 120)">1</text>
<text x="111.5" y="117.5" transform="rotate(-90 111.5 117.5)">2</text>
<text x="149.6" y="116.2" transform="rotate(-90 149.6 116.2)">2</text>
<text x="172.5" y="116.2" transform="rotate(-90 172.5 116.2)">3</text>
<text x="192.8" y="116.2" transform="rotate(-90 192.8 116.2)">2</text>
<text x="260.5" y="116.6">10</text>
<text x="260.5" y="119.1">11</text>
<text x="261" y="114">9</text>
<text x="165.8" y="121.7">1</text>
<text x="260.5" y="121.7">12</text>
<text x="260.5" y="124.2">13</text>
<text x="91.2" y="130.2" transform="rotate(-90 91.2 130.2)">2</text>
<text x="162.3" y="126.3" transform="rotate(-90 162.3 126.3)">1</text>
<text x="172.5" y="126.3" transform="rotate(-90 172.5 126.3)">2</text>
<text x="243.2" y="131.8">2</text>
<text x="248.3" y="131.8">1</text>
<text x="260.5" y="126.7">14</text>
<text x="260.5" y="129.3">15</text>
<text x="260.5" y="131.8">16</text>
<text x="162.3" y="136.5" transform="rotate(-90 162.3 136.5)">2</text>
<text x="172.5" y="135.2" transform="rotate(-90 172.5 135.2)">2</text>
<text x="248.3" y="136.9">2</text>
<text x="253.4" y="136.9">1</text>
<text x="260.5" y="134.4">17</text>
<text x="260.5" y="136.9">18</text>
<text x="242" y="142">2</text>
<text x="247" y="142">1</text>
<text x="260.5" y="139.4">19</text>
<text x="260.5" y="142">20</text>
<text x="240.7" y="149.6">2</text>
<text x="245.8" y="149.6">1</text>
<text x="247" y="147.1">2</text>
<text x="252.1" y="147.1">1</text>
<text x="260.5" y="144.5">21</text>
<text x="260.5" y="147.1">22</text>
<text x="260.5" y="149.6">23</text>
<text x="172.5" y="150.5" transform="rotate(-90 172.5 150.5)">1</text>
<text x="244.5" y="156">2</text>
<text x="249.6" y="156">1</text>
<text x="260.5" y="152.1">24</text>
<text x="275.8" y="157.2">S1</text>
<text x="29.3" y="162.3">A4_B9</text>
<text x="30.7" y="164.8">A5</text>
<text x="30.7" y="167.4">A6</text>
<text x="59.8" y="162.3">B4_A9</text>
<text x="61.1" y="164.8">B8</text>
<text x="61.1" y="167.4">B7</text>
<text x="107.3" y="164.8">3</text>
<text x="30.7" y="169.9">A7</text>
<text x="30.7" y="172.5">A8</text>
<text x="61.1" y="169.9">B6</text>
<text x="61.1" y="172.5">B5</text>
<text x="107.3" y="172.5">4</text>
<text x="107.3" y="169.9">5</text>
<text x="28.8" y="175">A1_B12</text>
<text x="59.3" y="175">B1_A12</text>
<text x="107.3" y="177.5">1</text>
<text x="107.3" y="175">2</text>
<text x="30.1" y="180.1">SH1</text>
</g>
<g font-size="1.4" fill="#006464">
<text x="234.7" y="26.1">3V3</text>
<text x="55.6" y="32.5">IN</text>
<text x="55.6" y="35">ISET</text>
<text x="75.6" y="32.5">~{CHG}</text>
<text x="76.7" y="35">~{PG}</text>
<text x="219.5" y="31.2">EN</text>
<text x="233.5" y="33.8">RXD0</text>
<text x="233.8" y="31.2">TXD0</text>
<text x="55.6" y="37.6">ISET2</text>
<text x="55.6" y="40.1">PRETERM</text>
<text x="75.8" y="37.6">OUT</text>
<text x="219.5" y="38.8">IO0</text>
<text x="219.5" y="41.4">IO1</text>
<text x="234" y="38.8">IO19</text>
<text x="234" y="41.4">IO20</text>
<text x="55.6" y="42.6">TS</text>
<text x="219.5" y="43.9">IO2</text>
<text x="219.5" y="46.5">IO3</text>
<text x="234" y="43.9">IO21</text>
<text x="234" y="46.5">IO26</text>
<text x="75.8" y="52.8">EXP</text>
<text x="75.9" y="50.3">VSS</text>
<text x="219.5" y="49">IO4</text>
<text x="219.5" y="51.5">IO5</text>
<text x="234" y="49">IO33</text>
<text x="234" y="51.5">IO34</text>
<text x="219.5" y="54.1">IO6</text>
<text x="219.5" y="56.6">IO7</text>
<text x="219.5" y="59.2">IO8</text>
<text x="234" y="54.1">IO35</text>
<text x="234" y="56.6">IO36</text>
<text x="234" y="59.2">IO37</text>
<text x="219.5" y="61.7">IO9</text>
<text x="219.5" y="64.2">IO10</text>
<text x="234" y="61.7">IO38</text>
<text x="234" y="64.2">IO39</text>
<text x="106.4" y="71.9">1</text>
<text x="219.5" y="66.8">IO11</text>
<text x="219.5" y="69.3">IO12</text>
<text x="219.5" y="71.9">IO13</text>
<text x="234" y="66.8">IO40</text>
<text x="234" y="69.3">IO41</text>
<text x="234" y="71.9">IO42</text>
<text x="106.4" y="74.4">2</text>
<text x="219.5" y="74.4">IO14</text>
<text x="219.5" y="76.9">IO15</text>
<text x="234" y="74.4">IO45</text>
<text x="234" y="76.9">IO46</text>
<text x="219.5" y="79.5">IO16</text>
<text x="219.5" y="82">IO17</text>
<text x="234" y="79.5">IO47</text>
<text x="234" y="82">IO48</text>
<text x="219.5" y="84.6">IO18</text>
<text x="234.4" y="87.1">GND</text>
<text x="265.2" y="94.7">1</text>
<text x="45.5" y="99.8">IN</text>
<text x="65.7" y="99.8">OUT</text>
<text x="265.2" y="97.3">2</text>
<text x="265.2" y="99.8">3</text>
<text x="45.5" y="104.9">DNC</text>
<text x="265.2" y="102.3">4</text>
<text x="265.2" y="104.9">5</text>
<text x="265.2" y="107.4">6</text>
<text x="45.5" y="110">EN</text>
<text x="265.2" y="110">7</text>
<text x="265.2" y="112.5">8</text>
<text x="45.5" y="115">FB</text>
<text x="265.2" y="115">9</text>
<text x="265.2" y="117.6">10</text>
<text x="65.5" y="120.1">GND</text>
<text x="265.2" y="120.1">11</text>
<text x="265.2" y="122.7">12</text>
<text x="265.2" y="125.2">13</text>
<text x="265.2" y="127.7">14</text>
<text x="265.2" y="130.3">15</text>
<text x="265.2" y="132.8">16</text>
<text x="265.2" y="135.4">17</text>
<text x="265.2" y="137.9">18</text>
<text x="265.2" y="140.4">19</text>
<text x="265.2" y="143">20</text>
<text x="265.2" y="145.5">21</text>
<text x="265.2" y="148.1">22</text>
<text x="265.2" y="150.6">23</text>
<text x="265.2" y="153.1">24</text>
<text x="267.8" y="158.2">SHIELD</text>
<text x="35.3" y="163.3">VBUS_A</text>
<text x="35.3" y="165.8">CC1</text>
<text x="52.7" y="163.3">VBUS_B</text>
<text x="54.4" y="165.8">SBU2</text>
<text x="111.5" y="165.8">GND</text>
<text x="35.3" y="168.4">D1+</text>
<text x="35.3" y="170.9">D1-</text>
<text x="35.3" y="173.5">SBU1</text>
<text x="55.2" y="168.4">D2-</text>
<text x="55.2" y="170.9">D2+</text>
<text x="55.4" y="173.5">CC2</text>
<text x="111.5" y="173.5">I/O_4</text>
<text x="111.5" y="170.9">I/O_5</text>
<text x="35.3" y="176">GND_A</text>
<text x="53.5" y="176">GND_B</text>
<text x="111.5" y="178.5">I/O_1</text>
<text x="111.5" y="176">I/O_2</text>
<text x="35.3" y="181.1">SHIELD</text>
</g>
</svg>
